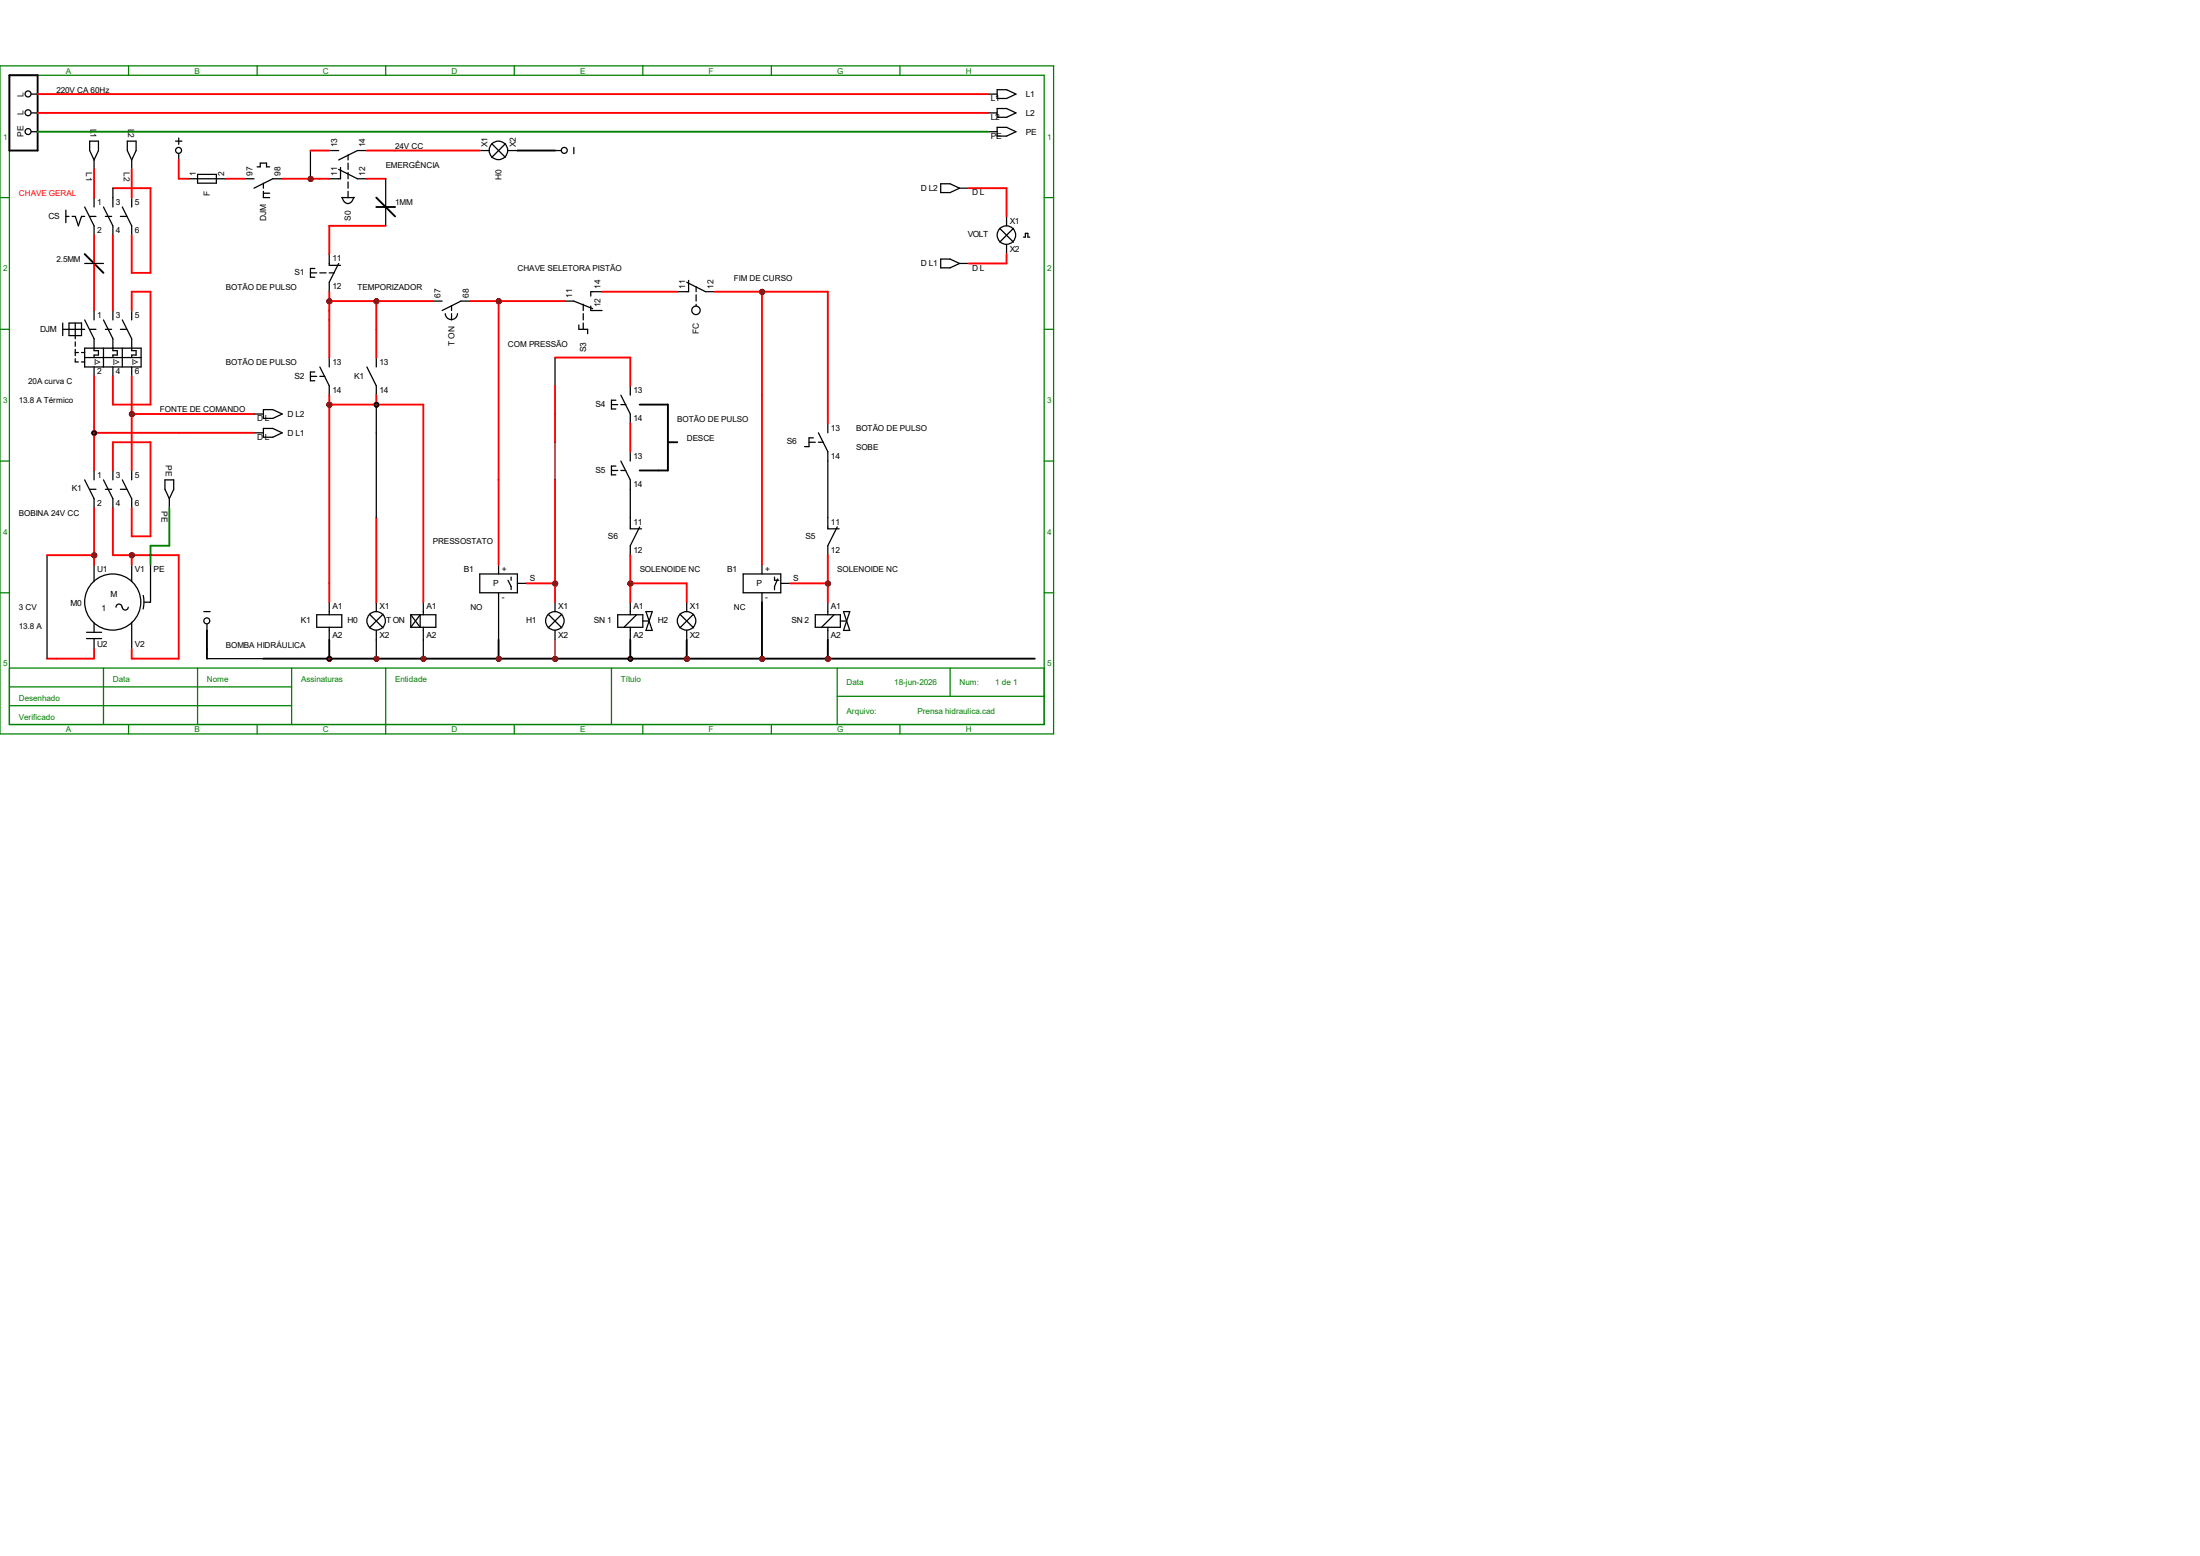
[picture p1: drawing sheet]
<svg xmlns="http://www.w3.org/2000/svg" width="297mm" height="210mm" viewBox="0 0 297 210" stroke-linecap="round" stroke-linejoin="round" font-family="sans-serif">
<g fill="none" stroke="#008000" stroke-width=".17">
<path d="M0 8.9h142.2v90.2h-142.2zM1.3 10.2h139.7v87.6h-139.7zM17.4 8.9v1.3M34.7 8.9v1.3M52.1 8.9v1.3M69.4 8.9v1.3M86.8 8.9v1.3M104.1 8.9v1.3M121.5 8.9v1.3M0 26.7h1.3M141 26.7h1.2M0 44.4h1.3"/>
<path d="M141 44.4h1.2M0 62.2h1.3M141 62.2h1.2M0 80h1.3M1.3 90.2h139.7M1.3 92.7h38.1M1.3 95.2h38.1M14 90.2v7.6M17.4 97.8v1.3M26.7 90.2v7.6M34.7 97.8v1.3M39.4 90.2v7.6"/>
<path d="M52.1 90.2v8.9M69.4 97.8v1.3M82.5 90.2v7.6M86.8 97.8v1.3M104.1 97.8v1.3M113 94h28M113 90.2v7.6M121.5 97.8v1.3M128.3 90.2v3.8M141 80h1.2"/>
</g>
<g fill="none" stroke="#000" stroke-width=".17">
<path d="M4.2 12.7h.9M4.2 15.2h.9M4.2 17.8h.9M12.1 19h1.2v1.3l-.6 1.3-.6-1.3zM17.2 19h1.2v1.3l-.6 1.3-.6-1.3zM133.3 12.7h1.3M133.3 15.2h1.3M133.3 17.8h1.3M134.6 12.1h1.3l1.3 .6-1.3 .6h-1.3zM134.6 14.6h1.3l1.3 .6-1.3 .6h-1.3zM134.6 17.2h1.3l1.3 .6-1.3 .6h-1.3zM8.9 29.2h.4"/>
<path d="M8.9 28.4v1.7M9.7 29.2h.5l.4 1.3 .4-1.3h.4M11.4 27.9l1.3 2.6v1.2M12.1 29.2h.9M12.7 21.6v1.3M12.7 26.7v1.2M14 27.9l1.2 2.6v1.2M14.2 29.2h.9M15.2 26.7v1.2M16.3 29.2h.8M16.5 27.9l1.3 2.6v1.2M17.8 21.6v1.3"/>
<path d="M17.8 26.7v1.2M8.5 43.6v1.7M8.5 44.4h2.9M9.3 43.6h1.7v1.7h-1.7zM10.2 43.6v2.1M10.2 46.1v.6M10.2 47.2v.8M10.2 48.4v.5h.4M10.2 47.6h.4M11 47.6h.4M11 48.9h.4M11.4 43.2l1.3 2.5v1.6h.6v.6h-.6v.4"/>
<path d="M11.4 47h7.6v2.5h-7.6zM11.4 48.3h7.6M12.1 44.4h.9M12.7 41.9v1.3M12.7 49.5v1.3M14 43.2l1.2 2.5v1.6h.6v.6h-.6v.4M14 47v2.5M14.2 44.4h.9M15.2 41.9v1.3M15.2 49.5v1.3M16.3 44.4h.8M16.5 43.2l1.3 2.5v1.6h.6v.6h-.6v.4"/>
<path d="M16.5 47v2.5M17.8 41.9v1.3M17.8 49.5v1.3M34.3 58.4h1.3M34.3 55.9h1.3M35.6 57.8h1.2l1.3 .6-1.3 .6h-1.2zM35.6 55.3h1.2l1.3 .6-1.3 .6h-1.2zM11.4 64.8l1.3 2.5v1.3M12.1 66h.9M12.7 63.5v1.3M14 64.8l1.2 2.5v1.3M14.2 66h.9"/>
<path d="M15.2 63.5v1.3M16.3 66h.8M16.5 64.8l1.3 2.5v1.3M17.8 63.5v1.3M22.3 64.8h1.2v1.2l-.6 1.3-.6-1.3zM22.9 67.3v1.3"/>
<circle cx="3.8" cy="15.2" r=".4"/>
<circle cx="3.8" cy="12.7" r=".4"/>
<circle cx="3.8" cy="17.8" r=".4"/>
</g>
<g fill="#f00" stroke="#800000" stroke-width=".17">
<circle cx="17.8" cy="75" r=".28"/>
<circle cx="12.7" cy="75" r=".28"/>
</g>
<g fill="none" stroke="#000" stroke-width=".17">
<path d="M23.7 19h.9M24.1 18.6v.9M24.1 20.7v.9M25.4 24.1h5.1M26.7 23.5h2.5v1.2h-2.5zM41.9 36.8h.9M42.5 36.2h-.6v1.2h.6M43.2 36.8h.8M44.4 34.3v1.5h1.6M44.4 36.8h.7M45.7 35.6l-1.3 2.5v1.3M41.9 50.8h.9"/>
<path d="M42.5 50.2h-.6v1.2h.6M43.2 49.5l1.2 2.6v1.2M43.2 50.8h.7M44.4 48.3v1.2M12.7 76.2v2.3M17.8 76.2v2.3M20.3 76.2v5.1h-.8M11.7 85.3h2M11.7 86.2h2M12.7 84.1v1.2M12.7 86.2v1.4M16.5 82a.4 .4 0 0 0-.4-.5 .4 .4 0 0 0-.4 .5"/>
<path d="M17.3 82a.4 .4 0 0 1-.4 .3 .4 .4 0 0 1-.4-.3M17.8 84v3.6M19.3 80.4l.1 .9-.1 .9M27.5 82.5h.9M27.9 84.2v.9M49.9 82.9l1.8 1.9M50.8 81.3v1.2M50.8 85.1v1.3M51.7 82.9l-1.8 1.9"/>
<circle cx="24.1" cy="20.3" r=".4"/>
<circle cx="15.2" cy="81.3" r="3.8"/>
<circle cx="27.9" cy="83.8" r=".4"/>
<circle cx="50.8" cy="83.8" r="1.25"/>
</g>
<circle cx="44.5" cy="88.9" r=".28" fill="#f00" stroke="#800000" stroke-width=".17"/>
<path d="M33 24.1h1.3M34.7 22.5h.4v-.5h.9v.5h.4M35.6 24.7v.7M35.6 25.8v.9h.8M35.6 26.1h.8M38.1 24.1h-1.3l-2.5 1.3M42.8 83h3.3v1.7h-3.3zM44.4 81.3v1.7M44.4 84.7v1.7" fill="none" stroke="#000" stroke-width=".17"/>
<circle cx="50.8" cy="88.9" r=".28" fill="#f00" stroke="#800000" stroke-width=".17"/>
<g fill="none" stroke="#000" stroke-width=".17">
<path d="M66.4 19.4l1.8 1.9M68.2 19.4l-1.8 1.9M44.4 20.3h1.3M45.7 22.9l2.6 1.2h1.2M46 22.6v1.5h-1.6M46.1 26.7h1.7M47 20.9v.7M47 22v.9M47 23.3v.8M47 24.6v.8M47 25.8v.9M47.7 26.6a.78 .78 0 0 1-.7 .9 .78 .78 0 0 1-.8-.9"/>
<path d="M49.5 20.3h-1.2l-2.6 1.3M64.8 20.3h1.2M68.6 20.3h1.2M74 82.9l1.9 1.9M74.9 81.3v1.2M74.9 85.1v1.3M75.9 82.9l-1.9 1.9"/>
<circle cx="67.3" cy="20.3" r="1.25"/>
<circle cx="74.9" cy="83.8" r="1.25"/>
</g>
<path d="M1.3 10.2h3.8v10.1h-3.8z" fill="none" stroke="#000" stroke-width=".25"/>
<circle cx="41.9" cy="24.2" r=".28" fill="#f00" stroke="#800000" stroke-width=".17"/>
<g fill="none" stroke="#000" stroke-width=".17">
<path d="M77.5 19.9v.8M74.9 20.3h.9M49.5 49.5l1.3 2.6v1.2M50.8 48.3v1.2M55.5 83h3.3v1.7h-3.3M55.5 83v1.7M55.5 83l1.2 1.7v-1.7l-1.2 1.7M57.1 81.3v1.7M57.1 84.7v1.7"/>
<circle cx="76.2" cy="20.3" r=".4"/>
</g>
<circle cx="67.3" cy="88.9" r=".28" fill="#f00" stroke="#800000" stroke-width=".17"/>
<g fill="none" stroke="#000" stroke-width=".17">
<path d="M58.4 40.6h1.3M60.1 42.3a.83 .83 0 0 0 .8 .8 .83 .83 0 0 0 .9-.8M61 41.2v.7M61 42.3v.9M63.5 40.6h-1.3l-2.5 1.3M82.5 54.6h.9M83.1 54h-.6v1.2h.6M83.8 53.3l1.3 2.6v1.2M83.8 54.6h.7M85.1 52.1v1.2M82.5 63.5h.9M83.1 62.9h-.6v1.2h.6"/>
<path d="M83.8 62.2l1.3 2.6v1.2M83.8 63.5h.7M85.1 61v1.2M83.4 83h3.4v1.7h-3.4zM85.1 81.3v1.7M85.1 84.7v1.7M85.9 83l-1.7 1.7M86.8 83.8h.8M87.2 82.5l.9 2.6h-.9l.9-2.6z"/>
</g>
<circle cx="44.5" cy="54.6" r=".28" fill="#f00" stroke="#800000" stroke-width=".17"/>
<path d="M110.1 83h3.4v1.7h-3.4zM111.8 81.3v1.7M111.8 84.7v1.7M112.6 83l-1.7 1.7M113.5 83.8h.8M113.9 82.5l.8 2.6h-.8l.8-2.6z" fill="none" stroke="#000" stroke-width=".17"/>
<g fill="#f00" stroke="#800000" stroke-width=".17">
<circle cx="12.7" cy="58.4" r=".28"/>
<circle cx="17.8" cy="55.9" r=".28"/>
</g>
<g fill="none" stroke="#000" stroke-width=".17">
<path d="M92.7 38.1l2.5 1.3h1.3M93 37.8v1.6h-1.6M94 38.7v.7M94 39.8v.8M94 41.1v.2M85.1 69.8v1.6h1.5M86.4 71.1l-1.3 2.6v1.2M91.8 82.9l1.8 1.9M92.7 81.3v1.2M92.7 85.1v1.3M93.6 82.9l-1.8 1.9"/>
<circle cx="94" cy="41.9" r=".57"/>
<circle cx="92.7" cy="83.8" r="1.25"/>
</g>
<g fill="#f00" stroke="#800000" stroke-width=".17">
<circle cx="85.1" cy="88.9" r=".28"/>
<circle cx="92.7" cy="88.9" r=".28"/>
</g>
<path d="M64.8 77.5h5v2.5h-5zM67.3 76.2v1.3M68.6 78.3l.4 .9v.4M69 77.9v.4M69.8 78.7h1.3M111.8 69.8v1.6h1.5M113 71.1l-1.2 2.6v1.2M67.3 80v1.3" fill="none" stroke="#000" stroke-width=".17"/>
<g fill="#f00" stroke="#800000" stroke-width=".17">
<circle cx="75" cy="88.9" r=".28"/>
<circle cx="111.8" cy="88.9" r=".28"/>
<circle cx="44.5" cy="40.7" r=".28"/>
<circle cx="75" cy="78.8" r=".28"/>
</g>
<path d="M100.3 77.5h5.1v2.5h-5.1zM102.9 76.2v1.3M104.6 77.9v.4h.6M105 78.1l-.4 1.1v.4M105.4 78.7h1.3M102.9 80v1.3" fill="none" stroke="#000" stroke-width=".17"/>
<g fill="#f00" stroke="#800000" stroke-width=".17">
<circle cx="102.9" cy="88.9" r=".28"/>
<circle cx="111.8" cy="78.8" r=".28"/>
<circle cx="85.1" cy="78.8" r=".28"/>
<circle cx="50.8" cy="40.7" r=".28"/>
</g>
<path d="M11.4 34.3l2.6 2.5M50.8 26.7l2.5 2.5" fill="none" stroke="#000" stroke-width=".25"/>
<g fill="none" stroke="#000" stroke-width=".17">
<path d="M81.3 39.4h-1.5v.6M127 24.8h1.3l1.2 .6-1.2 .6h-1.3zM127 35h1.3l1.2 .6-1.2 .6h-1.3zM129.5 25.4h1.3M129.5 35.6h1.3M135 30.8l1.8 1.9M135.9 29.2v1.3M135.9 33v1.3M136.8 30.8l-1.8 1.9M138.2 32h.2v-.5h.4v.5h.2M76.2 40.6h1.3l2.5 1.1M78.1 43.9v.5h1.2v.6"/>
<path d="M78.7 41.1v.8M78.7 42.3v.9M78.7 43.6v.8M79.8 41.3v.6h1.5"/>
<circle cx="135.9" cy="31.7" r="1.25"/>
</g>
<g fill="#f00" stroke="#800000" stroke-width=".17">
<circle cx="102.9" cy="39.4" r=".28"/>
<circle cx="67.3" cy="40.7" r=".28"/>
</g>
<path d="M109.2 59.7h.9M109.8 59.1h-.6v1.2h-.6M110.5 58.4l1.3 2.6v1.2M110.5 59.7h.7M111.8 57.1v1.3" fill="none" stroke="#000" stroke-width=".17"/>
<g fill="#f00" stroke="#800000" stroke-width=".17">
<circle cx="50.8" cy="54.6" r=".28"/>
<circle cx="57.2" cy="88.9" r=".28"/>
</g>
<g fill="#f00" stroke="#800000" stroke-width=".25">
<circle cx="17.8" cy="75" r=".28"/>
<circle cx="12.7" cy="75" r=".28"/>
<circle cx="44.5" cy="88.9" r=".28"/>
<circle cx="41.9" cy="24.2" r=".28"/>
<circle cx="44.5" cy="54.6" r=".28"/>
<circle cx="17.8" cy="55.9" r=".28"/>
<circle cx="92.7" cy="88.9" r=".28"/>
<circle cx="75" cy="88.9" r=".28"/>
<circle cx="111.8" cy="88.9" r=".28"/>
<circle cx="44.5" cy="40.7" r=".28"/>
<circle cx="75" cy="78.8" r=".28"/>
<circle cx="102.9" cy="88.9" r=".28"/>
<circle cx="111.8" cy="78.8" r=".28"/>
<circle cx="85.1" cy="78.8" r=".28"/>
<circle cx="50.8" cy="40.7" r=".28"/>
<circle cx="102.9" cy="39.4" r=".28"/>
<circle cx="67.3" cy="40.7" r=".28"/>
<circle cx="57.2" cy="88.9" r=".28"/>
<circle cx="50.8" cy="88.9" r=".28"/>
<circle cx="67.3" cy="88.9" r=".28"/>
<circle cx="12.7" cy="58.4" r=".28"/>
<circle cx="85.1" cy="88.9" r=".28"/>
<circle cx="50.8" cy="54.6" r=".28"/>
</g>
<circle cx="50.8" cy="88.9" r=".28" fill="#f00" stroke="#008000" stroke-width=".17"/>
<g fill="#f00" stroke="#000" stroke-width=".17">
<circle cx="67.3" cy="88.9" r=".28"/>
<circle cx="12.7" cy="58.4" r=".28"/>
<circle cx="85.1" cy="88.9" r=".28"/>
<circle cx="50.8" cy="54.6" r=".28"/>
<circle cx="50.8" cy="40.7" r=".28"/>
</g>
<g fill="none" stroke="#f00" stroke-width=".25">
<path d="M12.7 22.9v3.8M12.7 31.7v10.2M15.2 25.4h5.1v11.4h-2.5v-5.1M15.2 31.7v10.2M17.8 22.9v3.8M24.1 21.6v2.5M30.5 24.1h2.5M43.2 24.1h1.2M12.7 50.8v12.7M17.8 41.9v-2.5h2.5v15.2h-5.1v-3.8M17.8 50.8v12.7M44.4 43.2v5.1"/>
<path d="M44.4 53.3v28M44.4 40.6h6.4M50.8 53.3v1.3h-6.4M50.8 44.4v3.9M6.3 74.9h6.4M12.7 68.6v7.6M15.2 63.5v-3.8h5.1v12.7h-2.5v-3.8M15.2 68.6v6.3h8.9v14h-6.3v-1.3M17.8 74.9v1.3M12.7 87.6v1.3h-6.4"/>
</g>
<path d="M15.2 25.4v1.3M50.8 54.6v3.8M6.3 74.9v14" fill="none" stroke="#000" stroke-width=".17"/>
<g fill="#800000" stroke="#800000" stroke-width=".25">
<circle cx="17.8" cy="75" r=".28"/>
<circle cx="12.7" cy="75" r=".28"/>
</g>
<path d="M22.9 68.6v5.1h-2.6v2.5" fill="none" stroke="#008000" stroke-width=".25"/>
<path d="M27.9 85.1v3.8M35.6 88.9h104.1M44.4 86.4v2.5" fill="none" stroke="#000" stroke-width=".25"/>
<circle cx="44.5" cy="88.9" r=".28" fill="#800000" stroke="#000" stroke-width=".17"/>
<path d="M5.1 12.7h128.2M5.1 15.2h128.2M24.1 24.1h1.3M38.1 24.1h5.1M41.9 20.3h2.5M44.4 39.4v3.8M49.5 24.1h2.6M49.5 20.3h3.8M52.1 30.5h-7.7v3.8M12.7 58.4h11.4M57.1 54.6v26.7M50.8 69.8v11.5" fill="none" stroke="#f00" stroke-width=".25"/>
<path d="M41.9 20.3v3.8M52.1 24.1v6.4M50.8 58.4v11.4M27.9 88.9h7.7M50.8 86.4v2.5M57.1 86.4v2.5" fill="none" stroke="#000" stroke-width=".17"/>
<g fill="#800000" stroke="#800000" stroke-width=".25">
<circle cx="50.8" cy="88.9" r=".28"/>
<circle cx="41.9" cy="24.2" r=".28"/>
<circle cx="67.3" cy="88.9" r=".28"/>
<circle cx="44.5" cy="54.6" r=".28"/>
</g>
<path d="M5.1 17.8h128.2" fill="none" stroke="#008000" stroke-width=".25"/>
<path d="M67.3 86.4v2.5" fill="none" stroke="#000" stroke-width=".25"/>
<circle cx="12.7" cy="58.4" r=".28" fill="#800000" stroke="#000" stroke-width=".17"/>
<path d="M17.8 55.9h16.5M24.1 58.4h10.2M74.9 55.9v3.8M85.1 57.1v3.9M85.1 74.9v6.4M85.1 78.7h7.6v2.6" fill="none" stroke="#f00" stroke-width=".25"/>
<circle cx="17.8" cy="55.9" r=".28" fill="#800000" stroke="#800000" stroke-width=".25"/>
<path d="M74.9 48.3v3.8" fill="none" stroke="#000" stroke-width=".17"/>
<path d="M85.1 86.4v2.5" fill="none" stroke="#000" stroke-width=".25"/>
<circle cx="85.1" cy="88.9" r=".28" fill="#800000" stroke="#000" stroke-width=".17"/>
<path d="M50.8 27.9h2.5M69.8 20.3h5.1M86.4 54.6h3.8v8.9h-3.8M90.2 59.7h1.2M92.7 86.4v2.5M102.9 81.3v7.6M111.8 86.4v2.5" fill="none" stroke="#000" stroke-width=".25"/>
<g fill="#800000" stroke="#800000" stroke-width=".25">
<circle cx="92.7" cy="88.9" r=".28"/>
<circle cx="75" cy="88.9" r=".28"/>
<circle cx="111.8" cy="88.9" r=".28"/>
<circle cx="44.5" cy="40.7" r=".28"/>
<circle cx="75" cy="78.8" r=".28"/>
<circle cx="102.9" cy="88.9" r=".28"/>
<circle cx="111.8" cy="78.8" r=".28"/>
<circle cx="85.1" cy="78.8" r=".28"/>
<circle cx="50.8" cy="40.7" r=".28"/>
<circle cx="102.9" cy="39.4" r=".28"/>
<circle cx="67.3" cy="40.7" r=".28"/>
</g>
<path d="M11.4 35.6h2.6M85.1 66v3.8M111.8 62.2v7.6M67.3 81.3v5.1" fill="none" stroke="#000" stroke-width=".17"/>
<g fill="none" stroke="#f00" stroke-width=".25">
<path d="M53.3 20.3h11.5M81.3 39.4h10.1M96.5 39.4h15.3v17.7M102.9 39.4v36.8M130.8 25.4h5.1v3.8M135.9 34.3v1.3h-5.1M50.8 54.6h6.3M58.4 40.6h-7.6v3.8M63.5 40.6h12.7M67.3 40.6v35.6M74.9 52.1v3.8M74.9 48.3h10.2v3.8"/>
<path d="M71.1 78.7h3.8M74.9 64.8v16.5M106.7 78.7h5.1M111.8 74.9v6.4"/>
</g>
<path d="M74.9 59.7v5.1M74.9 86.4v2.5" fill="none" stroke="#800000" stroke-width=".17"/>
<circle cx="50.8" cy="54.6" r=".28" fill="#800000" stroke="#000" stroke-width=".17"/>
<circle cx="57.2" cy="88.9" r=".28" fill="#800000" stroke="#800000" stroke-width=".25"/>
<g font-size="1.1" fill="#008000">
<text x="8.9" y="9.9">A</text>
<text x="26.2" y="9.9">B</text>
<text x="43.6" y="9.9">C</text>
<text x="61" y="9.9">D</text>
<text x="78.3" y="9.9">E</text>
<text x="95.7" y="9.9">F</text>
<text x="113" y="9.9">G</text>
<text x="130.4" y="9.9">H</text>
<text x=".4" y="18.8">1</text>
<text x="141.4" y="18.8">1</text>
<text x=".4" y="36.6">2</text>
<text x="141.4" y="36.6">2</text>
<text x=".4" y="54.4">3</text>
<text x="141.4" y="54.4">3</text>
<text x=".4" y="72.2">4</text>
<text x="141.4" y="72.2">4</text>
<text x=".4" y="90">5</text>
<text x="141.4" y="90">5</text>
<text x="2.5" y="94.6">Desenhado</text>
<text x="15.2" y="92.1">Data</text>
<text x="27.9" y="92.1">Nome</text>
<text x="40.6" y="92.1">Assinaturas</text>
<text x="53.3" y="92.1">Entidade</text>
<text x="83.8" y="92.1">Título</text>
<text x="114.3" y="92.5">Data</text>
<text x="120.7" y="92.5">18-jun-2026</text>
<text x="129.5" y="92.5">Num:</text>
<text x="134.4" y="92.5">1 de 1</text>
<text x="2.5" y="97.2">Verificado</text>
<text x="8.9" y="98.8">A</text>
<text x="26.2" y="98.8">B</text>
<text x="43.6" y="98.8">C</text>
<text x="61" y="98.8">D</text>
<text x="78.3" y="98.8">E</text>
<text x="95.7" y="98.8">F</text>
<text x="113" y="98.8">G</text>
<text x="114.3" y="96.3">Arquivo:</text>
<text x="123.9" y="96.3">Prensa hidraulica.cad</text>
<text x="130.4" y="98.8">H</text>
</g>
<g font-size="1.1">
<text x="3.2" y="15.6" transform="rotate(-90 3.2 15.6)">L</text>
<text x="3.2" y="13" transform="rotate(-90 3.2 13)">L</text>
<text x="7.6" y="12.5">220V CA 60Hz</text>
<text x="12.2" y="17.4" transform="rotate(90 12.2 17.4)">L1</text>
<text x="17.3" y="17.4" transform="rotate(90 17.3 17.4)">L2</text>
<text x="133.8" y="13.7">L1</text>
<text x="133.8" y="16.2">L2</text>
<text x="138.5" y="13.1">L1</text>
<text x="138.5" y="15.6">L2</text>
<text x="3.2" y="18.5" transform="rotate(-90 3.2 18.5)">PE</text>
<text x="11.6" y="23.3" transform="rotate(90 11.6 23.3)">L1</text>
<text x="16.7" y="23.3" transform="rotate(90 16.7 23.3)">L2</text>
<text x="26.5" y="23.7" transform="rotate(-90 26.5 23.7)">1</text>
<text x="30.3" y="23.7" transform="rotate(-90 30.3 23.7)">2</text>
<text x="34.1" y="23.7" transform="rotate(-90 34.1 23.7)">97</text>
<text x="37.9" y="23.7" transform="rotate(-90 37.9 23.7)">98</text>
<text x="45.5" y="23.7" transform="rotate(-90 45.5 23.7)">11</text>
<text x="45.5" y="19.9" transform="rotate(-90 45.5 19.9)">13</text>
<text x="49.3" y="23.7" transform="rotate(-90 49.3 23.7)">12</text>
<text x="49.3" y="19.9" transform="rotate(-90 49.3 19.9)">14</text>
<text x="52.1" y="22.6">EMERGÊNCIA</text>
<text x="53.3" y="20.1">24V CC</text>
<text x="65.8" y="19.9" transform="rotate(-90 65.8 19.9)">X1</text>
<text x="69.6" y="19.9" transform="rotate(-90 69.6 19.9)">X2</text>
<text x="133.8" y="18.8">PE</text>
<text x="138.5" y="18.2">PE</text>
<text x="6.6" y="29.5">CS</text>
<text x="13.1" y="27.6">1</text>
<text x="15.7" y="27.6">3</text>
<text x="18.2" y="27.6">5</text>
<text x="28.3" y="26.5" transform="rotate(-90 28.3 26.5)">F</text>
<text x="35.9" y="29.8" transform="rotate(-90 35.9 29.8)">DJM</text>
<text x="47.4" y="29.8" transform="rotate(-90 47.4 29.8)">S0</text>
<text x="53.3" y="27.7">1MM</text>
<text x="67.7" y="24.3" transform="rotate(-90 67.7 24.3)">H0</text>
<text x="124.3" y="25.8">D L2</text>
<text x="131.2" y="26.4">D L</text>
<text x="7.6" y="35.3">2.5MM</text>
<text x="13.1" y="31.5">2</text>
<text x="15.7" y="31.5">4</text>
<text x="18.2" y="31.5">6</text>
<text x="44.9" y="35.3">11</text>
<text x="124.3" y="35.9">D L1</text>
<text x="130.6" y="32">VOLT</text>
<text x="136.3" y="30.2">X1</text>
<text x="136.3" y="34">X2</text>
<text x="30.5" y="39.2">BOTÃO DE PULSO</text>
<text x="39.7" y="37.1">S1</text>
<text x="44.9" y="39.1">12</text>
<text x="48.3" y="39.2">TEMPORIZADOR</text>
<text x="59.5" y="40.2" transform="rotate(-90 59.5 40.2)">67</text>
<text x="63.3" y="40.2" transform="rotate(-90 63.3 40.2)">68</text>
<text x="69.8" y="36.6">CHAVE SELETORA PISTÃO</text>
<text x="77.3" y="40.2" transform="rotate(-90 77.3 40.2)">11</text>
<text x="81.1" y="41.5" transform="rotate(-90 81.1 41.5)">12</text>
<text x="81.1" y="39" transform="rotate(-90 81.1 39)">14</text>
<text x="92.5" y="38.9" transform="rotate(-90 92.5 38.9)">11</text>
<text x="96.3" y="38.9" transform="rotate(-90 96.3 38.9)">12</text>
<text x="99.1" y="37.9">FIM DE CURSO</text>
<text x="131.2" y="36.5">D L</text>
<text x="5.4" y="44.7">DJM</text>
<text x="13.1" y="42.9">1</text>
<text x="15.7" y="42.9">3</text>
<text x="18.2" y="42.9">5</text>
<text x="61.3" y="46.7" transform="rotate(-90 61.3 46.7)">T ON</text>
<text x="68.6" y="46.8">COM PRESSÃO</text>
<text x="79.1" y="47.5" transform="rotate(-90 79.1 47.5)">S3</text>
<text x="94.4" y="45.1" transform="rotate(-90 94.4 45.1)">FC</text>
<text x="3.8" y="51.9">20A curva C</text>
<text x="12.7" y="49.2">I&gt;</text>
<text x="13.1" y="50.5">2</text>
<text x="15.2" y="49.2">I&gt;</text>
<text x="15.7" y="50.5">4</text>
<text x="17.8" y="49.2">I&gt;</text>
<text x="18.2" y="50.5">6</text>
<text x="30.5" y="49.3">BOTÃO DE PULSO</text>
<text x="39.7" y="51.1">S2</text>
<text x="44.9" y="49.2">13</text>
<text x="44.9" y="53">14</text>
<text x="47.8" y="51.1">K1</text>
<text x="51.2" y="49.2">13</text>
<text x="51.2" y="53">14</text>
<text x="85.5" y="53">13</text>
<text x="2.5" y="54.4">13.8 A Térmico</text>
<text x="21.6" y="55.7">FONTE DE COMANDO</text>
<text x="34.7" y="59.4">D L</text>
<text x="34.7" y="56.9">D L</text>
<text x="38.8" y="58.8">D L1</text>
<text x="38.8" y="56.3">D L2</text>
<text x="80.4" y="54.9">S4</text>
<text x="85.5" y="56.9">14</text>
<text x="91.4" y="56.9">BOTÃO DE PULSO</text>
<text x="92.7" y="59.5">DESCE</text>
<text x="106.2" y="60">S6</text>
<text x="112.2" y="58.1">13</text>
<text x="115.6" y="58.2">BOTÃO DE PULSO</text>
<text x="13.1" y="64.5">1</text>
<text x="15.7" y="64.5">3</text>
<text x="18.2" y="64.5">5</text>
<text x="22.4" y="62.8" transform="rotate(90 22.4 62.8)">PE</text>
<text x="80.4" y="63.8">S5</text>
<text x="85.5" y="61.9">13</text>
<text x="85.5" y="65.7">14</text>
<text x="112.2" y="61.9">14</text>
<text x="115.6" y="60.7">SOBE</text>
<text x="2.5" y="69.6">BOBINA 24V CC</text>
<text x="9.7" y="66.3">K1</text>
<text x="13.1" y="68.3">2</text>
<text x="15.7" y="68.3">4</text>
<text x="18.2" y="68.3">6</text>
<text x="21.8" y="69" transform="rotate(90 21.8 69)">PE</text>
<text x="85.5" y="70.8">11</text>
<text x="112.2" y="70.8">11</text>
<text x="13.1" y="77.2">U1</text>
<text x="18.2" y="77.2">V1</text>
<text x="20.7" y="77.2">PE</text>
<text x="58.4" y="73.4">PRESSOSTATO</text>
<text x="62.6" y="77.2">B1</text>
<text x="67.7" y="77.2">+</text>
<text x="82.1" y="72.7">S6</text>
<text x="85.5" y="74.6">12</text>
<text x="86.4" y="77.3">SOLENOIDE NC</text>
<text x="98.2" y="77.2">B1</text>
<text x="103.3" y="77.2">+</text>
<text x="108.8" y="72.7">S5</text>
<text x="112.2" y="74.6">12</text>
<text x="113" y="77.3">SOLENOIDE NC</text>
<text x="2.5" y="82.3">3 CV</text>
<text x="9.5" y="81.8">M0</text>
<text x="13.7" y="82.4">1</text>
<text x="14.9" y="80.6">M</text>
<text x="44.9" y="82.3">A1</text>
<text x="51.2" y="82.3">X1</text>
<text x="57.6" y="82.3">A1</text>
<text x="63.5" y="82.3">NO</text>
<text x="66.6" y="79.1">P</text>
<text x="67.7" y="81">-</text>
<text x="71.5" y="78.4">S</text>
<text x="75.4" y="82.3">X1</text>
<text x="85.5" y="82.3">A1</text>
<text x="93.1" y="82.3">X1</text>
<text x="99.1" y="82.3">NC</text>
<text x="102.1" y="79.1">P</text>
<text x="103.3" y="81">-</text>
<text x="107.1" y="78.4">S</text>
<text x="112.2" y="82.3">A1</text>
<text x="2.5" y="84.9">13.8 A</text>
<text x="13.1" y="87.3">U2</text>
<text x="18.2" y="87.3">V2</text>
<text x="30.5" y="87.4">BOMBA HIDRÁULICA</text>
<text x="40.6" y="84.1">K1</text>
<text x="44.9" y="86.1">A2</text>
<text x="46.9" y="84.1">H0</text>
<text x="51.2" y="86.1">X2</text>
<text x="52.2" y="84.1">T ON</text>
<text x="57.6" y="86.1">A2</text>
<text x="71" y="84.1">H1</text>
<text x="75.4" y="86.1">X2</text>
<text x="80.2" y="84.1">SN 1</text>
<text x="85.5" y="86.1">A2</text>
<text x="88.8" y="84.1">H2</text>
<text x="93.1" y="86.1">X2</text>
<text x="106.8" y="84.1">SN 2</text>
<text x="112.2" y="86.1">A2</text>
</g>
<text font-size="1.1" fill="#f00" x="2.5" y="26.5">CHAVE GERAL</text>
</svg>
